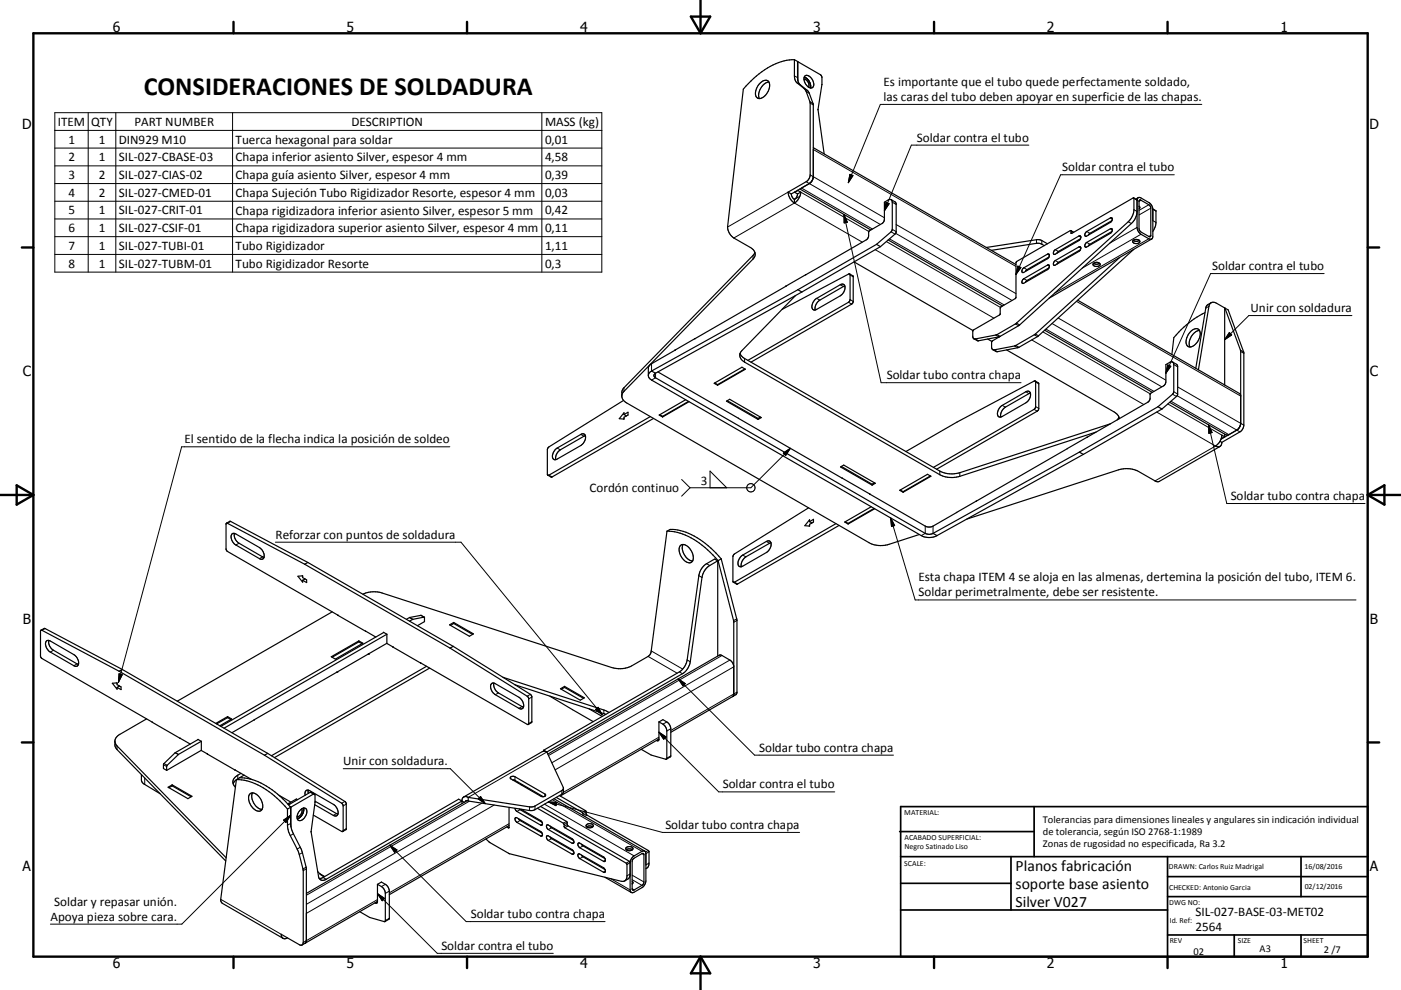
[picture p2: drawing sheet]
<svg xmlns="http://www.w3.org/2000/svg" width="420mm" height="297mm" viewBox="0 0 420 297" stroke-linecap="round" stroke-linejoin="round" font-family="sans-serif">
<g fill="none" stroke="#000" stroke-width=".36">
<path d="M238.2 17.9l.1 6 .5 .8 2.6 2.3 1.5 3.7v21.8a2.53 2.53 0 0 1-1.2 2l-5.4 3.1M238.2 17.9l.9 .5v4.9l.3 1.4 .3 .6 2.7 2.2 1.4 3.8v21.7a2.6 2.6 0 0 1-1.2 2.1M238.2 17.9a19.2 19.2 0 0 0-13 6.4l-2.3 2.4-4.8 41.4a4.2 4.2 0 0 0 1.9 3.3l5 2.8a2.09 2.09 0 0 1 .8 3.5l-38.7 39.7-.7 1.2M239.2 18.5v5.7M239.2 18.5l-.1 .1M239.2 18.5l6.9 4 .3 .6v2.3l-1.2 7.5 1.9 13.3M227.8 25a1.67 1.67 0 0 1 2.8-.3 4 4 0 0 1-3 4.9 1.66 1.66 0 0 1-1-2.5zM230.5 24.6a4 4 0 0 0-2.8 5M241 23.8a1.78 1.78 0 0 1 1.4 2.3M241.1 23.2a2.94 2.94 0 0 1 1.9 3.2M241.3 22.8a1.87 1.87 0 0 1 2.5 1.6 1.15 1.15 0 0 1 .2 1.3 1.15 1.15 0 0 1-1.2 .6 2.77 2.77 0 0 1-1.5-3.5zM236.3 57.6l.9 .6"/>
<path d="M236.3 57.6a4.1 4.1 0 0 0 1.9 3.3M237.2 58.2l.4 1.1 .6 .5M238.2 59.8v1.1M238.3 57.7l.8 .5M238.3 57.6v.1M239.1 58.2l-.4 1.1-.5 .5M239.2 57.1v.1M239.2 57.2l.9 .4M239.2 57.2l-.9 .5M239.8 56.7l21.3 12.3M240.1 57.6a4.2 4.2 0 0 1-1.9 3.3M240.1 57.6l-1 .6"/>
<path d="M242.6 55.1l-5.4 3.1M242.6 55.1l-2.3 1.3M243.8 44.3l60.8 35.1M267.2 59.9l1.2 .7 .3 .5v8.5l-.4 .6-4.3 3.8M339.9 59.4l.1 3.5a5.5 5.5 0 0 1-1.7 3.6l-33.7 30.6-5.9 3.4-6.3 1.2-.5-.1M339.9 59.4l1 .7M339.9 59.4l-18.6 10.6h-.2l-.1-.8M341.2 59.4l.7-.1 2.5 1.5a2.58 2.58 0 0 1 1.2 2v8.1a.72 .72 0 0 1-.3 .8 .72 .72 0 0 1-.9-.1l-2.3-1.3a2.69 2.69 0 0 1-1.2-2.1v-8.1zM341.3 59.3l-.8 .4M226.3 75.7l-.5 .9-39 40-.3 .9-.1 1.4 .5 1.2M256 78.6l35.7 20.6M262.8 73.3l4.6-4.2 .1-8.4a.73 .73 0 0 0-.3-.8 .73 .73 0 0 0-.9 .1l-1.2 .7v5.1l-.2 .8-4.3 2.7-.3 1.9-.4 .7-18.4 10.6"/>
<path d="M262.8 73.3l-23.6 13.6M262.8 73.3l1.2 .7M264 74l-23.6 13.6M266.3 72l34.3 19.8M313.1 73.7l-1.2-.6-.9-.1-13.8 2.1M314 73.1l-1.9-1-1.1-.2-15.3 2.3M314.5 77.1l-6.7 3.9-.4 .4M316.1 75.2l7.3-4.4a.51 .51 0 0 1 .7 .3 .51 .51 0 0 1-.2 .6l-.5 .5-7 4.1a.44 .44 0 0 1-.6-.2 .44 .44 0 0 1 .1-.6zM316.1 78.4l7.3-4.3a.44 .44 0 0 1 .6 .1 .44 .44 0 0 1 0 .6l-.6 .6-7 4.1a.57 .57 0 0 1-.7-.4 .57 .57 0 0 1 .4-.7zM321 69.2l-16.2 9.2-.2 .4-.2 10.7-4.4 2.6-.3 2.3-8 4.8M321 69.2l.9 .5M323.9 71.6l-6.6 3.8-.4 .6"/>
<path d="M323.9 74.9l-6.6 3.8-.4 .6M325.7 69.6l7.2-4.2a.5 .5 0 0 1 .7 .2 .5 .5 0 0 1-.3 .7l-.4 .4-7.1 4.1a.56 .56 0 0 1-.7-.4 .56 .56 0 0 1 .4-.7zM325.7 72.8l7.2-4.2a.45 .45 0 0 1 .6 .2 .45 .45 0 0 1-.1 .6l-.5 .6-7.1 4.1a.45 .45 0 0 1-.6-.1 .45 .45 0 0 1 .1-.6zM327.8 79.1a1.29 1.29 0 0 1 2.1 .3 1.22 1.22 0 0 1-2.2-.2zM327.8 79a1.6 1.6 0 0 0 1.9 0M333.4 66.2l-6.7 3.8-.4 .5M333.4 69.4l-6.8 4-.3 .4M335.7 77.2l-25.4 23.1-5.9 3.4-6.3 1.3-.7-.4v-2.2M339.8 72.1a1.61 1.61 0 0 0 1.8 0M339.8 72.1a1.12 1.12 0 0 1 1.9 .5 1.22 1.22 0 0 1-2.1-.3zM339.9 74.8l-28.7 26.1-5.9 3.4-6.3 1.2-1.4-.6M340.9 63.5a5.3 5.3 0 0 1-1.7 3.6l-33.5 30.4-5.8 3.4"/>
<path d="M341.5 61.9l.2 .4-.2 .4M341.6 61.9l-.1 .1M341.7 60l2.7 1.4 .6 .9v8.5l-.3 .2-2.6-1.4-.5-.6-.1-8.6zM345.3 71.7l-30.8 17.8M345.6 62.7l1 .6-.1 4.2-.9 1.9M235.7 85.9l-33.3 19.2M235.7 85.8v.1M238.5 88.7l-16.1 16.5-.5 .9M239.2 86.9l-43.9 24.4M239.2 86.9l1.2 .7M240.4 87.6l-43.9 24.4M241.5 82.4h.1"/>
<path d="M241.5 82.4l-5.9 3.5M244.4 89.9l7.5-4.5a.96 .96 0 0 1 1.2 .1 .96 .96 0 0 1 .2 1.2 3.2 3.2 0 0 1-1.4 2.1l-7 4a1.02 1.02 0 0 1-1.4-.2 1.02 1.02 0 0 1 0-1.3zM253.3 85.8l-7.5 4.2a2.95 2.95 0 0 0-1.4 3M254.7 82.2l.2 7.7-.4 .7-30.3 17.5M254.7 82.2l1 .5 .1 .3v7.4l-.5 .8-30.1 17.4M254.7 82.2l-20.2 10.6M291.7 99.2l-.1 1.9 .3 .5M306.7 83.9l7.6-4.4a.86 .86 0 0 1-.3 1.4l-7.2 4.1-.4-.2zM306.8 80.4l7.5-4.2a.86 .86 0 0 1-.3 1.4l-7.3 4.2a.83 .83 0 0 1 .1-1.4zM313.2 99.1l32.3 18.6M314.5 80.3l-6.6 3.9-.5 .5M323.1 90.1l48.5 28 .4 .5"/>
<path d="M356.9 99.5a1.67 1.67 0 0 1 2.7-.3 4 4 0 0 1-3 4.9 1.66 1.66 0 0 1-.9-2.4l.5-1.2zM359.6 99.1a4 4 0 0 0-2.8 5M361.3 93.8a27.7 27.7 0 0 0-9.4 7.5l-.6 5.1M363.1 90.8l-1 .6-.5 .8-3.1 18.3M367.2 92.4l-2.4-1.4a1.39 1.39 0 0 0-1.5-.3 1.39 1.39 0 0 0-.9 1.2l-3.1 19.1M367.2 92.4v23.1M367.2 92.4h.1M367.2 92.4l4.7 12.8 .1 21.8a2.57 2.57 0 0 1-1.2 2l-4.7 2.8M367.2 92.4l1 .6 4.7 12.8v22a2.42 2.42 0 0 1-1.2 1.8l-5.4 3.1M194.4 112.7l.2 .7 .7 .6 80.9 46.7a5.1 5.1 0 0 0 4.7 0M195.3 111.3l1.2 .7M195.3 111.3l-.7 .6-.2 .8"/>
<path d="M196.5 112a.73 .73 0 0 0-.4 .7 .73 .73 0 0 0 .4 .6l80.9 46.7a2.54 2.54 0 0 0 2.3 0M197.2 111.6l55.3 31.9M202.4 105l-7.6 4.5-.4 .7v2.5M202.4 105h.1M205.6 119.9l-8 4.6 1 .6M208.3 101.6h.1M214.1 115l8.3-4.8 1.1 .6-8.4 4.8zM214.3 114.9l.8 .5M215.1 115.4v.2M221.9 106.1l.5 .8 .8 .6 58.6 33.8a8 8 0 0 0 6 .5l45.2-14.7M221.9 106.1a2.26 2.26 0 0 0 1.3 2.5l58.6 33.8a8.1 8.1 0 0 0 6 .5l40.8-13.3M223.3 110.7l-8.2 4.7"/>
<path d="M296.1 101.7l1.3 .7M299.9 100.9l-6.7 1.4-1.2-.7M299.9 100.9l-2.5 1.5M301.8 105l32.3 18.6 1.2 1.1 .3 .9M308.9 117.9l-7.5 4.3a2.98 2.98 0 0 0-1.3 2.9M310.4 114.3l.1 7.7-.4 .7-30.2 17.5M310.4 114.3h-.4l-23.1 12.3-15.3 8.9M310.4 114.3l.9 .6 .1 .3v7.3l-.3 .8-30.3 17.5M351.5 108.6l1.2 .7 .4 .6v8.5l-.4 .6-4.3 3.7M166.4 135l7.7-4.7a.96 .96 0 0 1 1.3 .1 .96 .96 0 0 1 .1 1.2 3.5 3.5 0 0 1-1.4 2.1l-7.1 4a.95 .95 0 0 1-1.2 0 .95 .95 0 0 1-.1-1.2zM175.5 130.7l-7.5 4.3a3.1 3.1 0 0 0-1.4 2.9M186.9 120.1l1 .8 72.7 41.9a7.7 7.7 0 0 0 5.9 .5l9.1-2.9"/>
<path d="M187 120.1l-22.7 14.2-.2 .6 .2 7.7M187.1 123.8v.6l1.2-.7v.8l-1.2 .7v.5l-1.4-.1zM187.1 124.4l.7 .4M187.1 125.5l-.1 .2M187.7 124.7l-.1 .2M195 125l-30.7 17.6M195.9 125.5l-30.4 17.6-1.2-.5M197.8 124.4l.8 .5M198.6 124.9v.2M206.4 120.4l-7.8 4.5M206.6 120.5l-8 4.6M213.1 120.8h.1"/>
<path d="M217.8 120.3l1-.5 9.4 5.5-.9 .5zM218.1 120.2l9.2 5.3M221.4 125.5h.1M227.3 125.5v.3M228 125.1l-.7 .4M252.2 139.9l9.2 5.4M300 122l7.5-4.5a.96 .96 0 0 1 1.3 .1 .96 .96 0 0 1 .1 1.2 3.2 3.2 0 0 1-1.4 2.1l-7 4a.96 .96 0 0 1-1.3 0 .96 .96 0 0 1-.1-1.2zM320 134.6l-40.3 23.2a2.54 2.54 0 0 1-2.3 0l-16.7-9.6M320 134.6h.1M323.6 135.6l-43.9 24.4M323.6 135.6l1.2 .7M324.8 136.3l-43.9 24.4"/>
<path d="M325.9 131.1h.1M325.9 131.1l-5.9 3.5M335.5 125.1l-.5 .9M347.2 122l4.6-4.2 .1-8.4a.72 .72 0 0 0-.3-.8 .72 .72 0 0 0-.9 .1l-1.2 .7v5.2l-.2 .7-4.4 2.7-.2 1.9-.4 .7-18.4 10.6M347.2 122l-23.6 13.6M347.2 122l1.2 .7M348.4 122.7l-23.6 13.6M350.7 120.7l16.9 9.8 .8-.1M365.8 133.9l-18.4 10.6-.9-.1-5.2-3a8 8 0 0 0-5.9-.5l-45.5 14.8M365.8 132.4l.5 .3M366.1 131.8l-.6 1-1.1 1a1.15 1.15 0 0 0 1.4 .1 1.15 1.15 0 0 0 .5-1.2M367.2 131l-.9-.5-.2 1.3"/>
<path d="M367.2 130.2v.8M367.2 131l-1 .5M67.9 157l-.1 7.8 .3 .6 41.5 24M67.9 157l23.4 12.3M67.9 157l1.3-.6 23.1 12.3M200 159.4l-4.8 36.4-.9 1.1-4.9 2.9a8.1 8.1 0 0 1-6 .5l-68.8-22.4a7.9 7.9 0 0 0-5.8 .4M200 159.4a19.2 19.2 0 0 1 13 6.3l2.3 2.5M200 159.4a4.6 4.6 0 0 1 4-.2 24.5 24.5 0 0 1 12.2 8.5M242.4 152.4l-22.3 13.9-.4 .7 .2 7.7M242.7 155.9v.6l1.2-.7v.8l-1.2 .7v.5l-1.4-.1zM242.7 156.5l.7 .4M242.7 157.7l-.1 .1"/>
<path d="M243.4 156.9l-.1 .1M250.6 157.1l-30.7 17.6M251.6 157.6l-30.4 17.6h-.4l-.9-.5M252 140.1l1-.6 9.4 5.5-.9 .5zM252.5 143.5h.1M252.5 143.5l8.3 4.7M253.4 156.5l.9 .5M254.3 157v.2M260.7 148.2h.1M260.8 148.2h.1M261.2 152l-7.9 4.6 1 .6M261.5 145.3v.2"/>
<path d="M262 152.5l-7.7 4.5M262.2 144.9l-.8 .4M262.2 152.6l-7.9 4.6M269.7 147.1l8.4-4.8 1 .6-8.3 4.8zM269.9 147l.9 .5M270.8 147.5v.2M278.9 142.8l-8.1 4.7M286.8 153.8h.1M286.8 153.7v.1M292.7 150.3h.1M69.5 160.3l.3-.3 .7 .1 7.3 4.2a2.5 2.5 0 0 1 1 3.4h-.8l-7.3-4.2a2.67 2.67 0 0 1-1.2-3.2zM70.3 160a2.85 2.85 0 0 0 1.4 3l7.5 4.2"/>
<path d="M89.3 172.9l1.4-.1v.5l1.2 .7v.8l-1.2-.7v.6zM90.6 172.8l.1 .1M91.3 173.6l.1 .1M91.3 169.3l43.6 25.1M91.4 173.7l-.7 .4M92.3 168.7l43.6 25.2M92.3 168.7l-1 .6M204 163.7a2.32 2.32 0 0 1 3.2 1.4 2.63 2.63 0 0 1 0 3.7 3.5 3.5 0 0 1-3.6-3.4v-1zM204.8 163.4a4 4 0 0 0 2.8 4.9M215.2 168.3l-2.4 1.4a5.1 5.1 0 0 0-2.3 3.6l-3.5 25.2a5.3 5.3 0 0 1-2.4 3.6l-40.7 23.5M215.2 168.3l-1-.6-2.4 1.4a5.1 5.1 0 0 0-2.3 3.6l-3.5 25.3a5.5 5.5 0 0 1-2.3 3.6l-40.7 23.5M215.2 168.3v28.5"/>
<path d="M215.3 168.2l4.7 18.2v22l-.3 .6M216.2 167.7l4.7 18.4v21.6l-.2 .6-1 .7M216.2 167.7l-.9 .5M222.2 166.9l7.6-4.5a.96 .96 0 0 1 1.2 .1 .96 .96 0 0 1 .2 1.2 3.5 3.5 0 0 1-1.4 2.1l-7.1 4.1a.96 .96 0 0 1-1.2-.1 .96 .96 0 0 1-.2-1.2zM231.1 162.8l-7.5 4.3a3.1 3.1 0 0 0-1.4 2.9M279.7 160l1.2 .7M12.3 189.1l-.2 7.8 .4 .6 41.5 24M12.3 189.1l23.4 12.3M12.3 189.1l1.2-.5 23.2 12.2M13.9 192.4l.5-.3 .7 .2 7.1 4.1a2.49 2.49 0 0 1 1 3.4l-1-.1-7.1-4.1a2.72 2.72 0 0 1-1.2-3.2zM14.7 192.1a2.85 2.85 0 0 0 1.3 3l7.5 4.2M99.3 197l8.3-4.7 1.2 .7-8.3 4.7z"/>
<path d="M99.6 183.6l-46.5 26.8M101.3 184.6h.1M101.4 184.6h.1M107.6 192.3v.3M107.6 192.6l.9 .5M107.6 192.6l-8 4.6M109.6 189.4l3.1 1.7M109.6 189.4h.1M115 189.8l1 .5M115 189.7l-48.8 28.2M116 193l-15 8.7M116 190.3v2.7l1.9 1.1"/>
<path d="M116 190.3l-48.8 28.2M117.8 194.1l8.3 4.8M117.9 194.1h.1M123.7 185.8l-.9 .5M123.8 185.8h-.1M126.1 198.9l32.3 18.5M126.1 198.9h.1M127.2 185.2l.1 1.3-2.1 1.2M127.2 185.2l-3.4 .6M127.2 185.2l-1-.6-3.4 .7-.9 .5M127.9 199.9l-46.5 26.8M134.8 187.5l1.2-.8 5.9 3.5-1.2 .7z"/>
<path d="M134.9 194.4l23.3 14.5 .3 .6-.1 7.9M135.9 193.9l23.3 14.6 .2 .5v7.6l-1 .8M135.9 193.9l-1 .5M136 186.7v.4M136 187.1l5.7 3.2M136 187.1l-.9 .5M220 199.8a2.55 2.55 0 0 0-1.2-1.8l-2.3-1.3-.9-.1-51.4 29.6M33.7 205l1.4-.1v.5l1.2 .7v.8l-1.2-.7v.6zM35 204.9l.1 .2M35.6 205.7l.2 .2M35.7 201.4l43.6 25.2M35.8 205.8l-.7 .4"/>
<path d="M36.7 200.8l43.5 25.2M36.7 200.8l-1 .6M43.9 215.7l-8 4.6a2.08 2.08 0 0 0-.8 3.5l32.7 33.5M45.6 216.7h.1M68.2 215l1.2 .7-3.5 2M68.2 215l-3.5 2M68.2 215v.3M68.2 215.3l1 .5M68.2 215.3l-3.3 1.9M76.2 215.9v.1M76.3 215.9l-6.8 3.9M101 201.7h.1"/>
<path d="M101 201.7l-24.8 14.2M128.8 200.4l-46.5 26.9M147.3 205.2l.3-.3 .7 .1 7.3 4.2a2.5 2.5 0 0 1 1 3.4l-.4 .1-.6-.2-7.1-4.1a2.7 2.7 0 0 1-1.2-3.2zM148.1 204.9a2.95 2.95 0 0 0 1.3 3l7.5 4.2M150.8 203.2l30.2 9.8 1.6 .8M154.4 205.4l27.2 8.9M164.8 208.8l13 7.7M168 206.6l1.3-.7 5.9 3.5-1.2 .7zM169.3 205.9v.3M169.3 206.2l5.6 3.3M169.3 206.2l-1 .6M176.6 212.7l4 2.2"/>
<path d="M197.6 216.6v5.3l-.3 .3h-.5M197.6 216.6l1.1-.7 1.2 .7a2.55 2.55 0 0 1 1.2 2v8.2l-.1 .3-1.2 .7M197.6 216.6l1.6 1 .7 1.5-.1 8.7M219.7 209l-18.6 10.7M34.4 222.4l.1 1.4 .6 1.1 32.6 33.4M42.4 232.4v1.8l.5 .8 5.1 3.1M50.4 236.2l1.2-.7 6 3.4-1.3 .7zM51.6 235.5v.3M51.6 235.8l5.7 3.2M51.6 235.8l-.9 .5M54 221.5h.1M54 221.5l3 1.7"/>
<path d="M59.3 221.8l1.1 .6M59.3 221.8v.1M59.4 221.9l-6.9 3.9-3.3 3.3-.2 1.5 1 .5M60.4 222.4v2.8l1.8 1M60.4 222.4l-6.9 3.9-3.4 3.3-.1 1.5M60.4 225.1l-10.4 6M62.2 226.2l8.3 4.8M62.2 226.2v.1M69.9 235.2l.7 1M70.5 231h.1M70.5 231l4.9 2.8M70.9 233.9a19.7 19.7 0 0 1 13.8 7.2l1.5 1.6"/>
<path d="M70.9 233.9l-4.7 36.4 .5 .7 18.2 10.5M70.9 233.9l-1 1.3M71.8 233.3a19.3 19.3 0 0 1 13 6.4l1.6 1.6M71.8 233.3l-.9 .6M72.2 232a3.4 3.4 0 0 0-2.4 2.5l.1 .7M73.2 232.5l-1.4 .8M74.9 238.2a2.32 2.32 0 0 1 3.2 1.4 2.81 2.81 0 0 1 0 3.7 3.6 3.6 0 0 1-3.6-3.7l.1-.7zM75.7 237.9a4 4 0 0 0 2.8 4.9M79.3 226.6l23.1 14.4 .5 .6-.1 7.9M80.2 226l23.4 14.6 .2 .5v7.7l-1 .7M80.2 226l-.9 .6M83.6 238.6l3.6 2"/>
<path d="M89.2 239.9l-.3-.2-2.4 1.3M92.4 237a1.01 1.01 0 0 0-.9 1.6M92.4 237l7.5 4.3a2.49 2.49 0 0 1 1.1 3.4l-1.1-.1-5.6-3.2M92.4 237v1M94.3 238.2l.1 2.5-1.1 8.9 2.2 13.3a1.36 1.36 0 0 0 .8 1.2 1.36 1.36 0 0 0 1.5-.3l40.7-23.5M94.3 238.2l-7.1 3.9M94.3 238.2l-1.3-.5-6.5 3.8M140.4 239.2a1.12 1.12 0 0 0-1.2-.2 1.12 1.12 0 0 0-.7 1v1.1M140.4 239.2v1.1M153.1 233.1l.5-.2 .8 .1 9 5.2a.51 .51 0 0 1 .1 .7 .51 .51 0 0 1-.7 .1l-.6-.1-9-5.2-.2-.2zM153.7 234l.7 .1 8.5 4.9M156.5 235.3l-.2 .2"/>
<path d="M163 225.1v.3M163 225.1l.9 .5M163 225.4l-24 13.7M163 225.4l.9 .2M163.9 225.6l5 10.6v1.5l-.5 .6-8 4.6-1.1 .3-18.9-2.9M166.1 239.6l27.2 15.7M166.8 239.2l7.7 4.5 .3 .9M167.7 238.7l7.8 4.5 .5 1.3 18.4 10.7 .2 .4v3.7l-.3 .8-.7 .5M168.9 236.6l-.5 .6-8.2 4.7-.9 .2-18.9-2.9M192.2 224.8l3 1.7 4.6 1.3M197.6 221.7l-29.6 17.1M86.2 242.7v4.9l.3 1.7 3 6.2 1.4 5.5v21.7a.72 .72 0 0 1-.3 .8 .72 .72 0 0 1-.9-.1l-5.4-3.1a1.16 1.16 0 0 0 .6 1.2 1.16 1.16 0 0 0 1.3-.1"/>
<path d="M86.4 241.3l.7 .9M86.5 241l.4 .2M86.5 241l-.1 .4M87 242l.2 .1M87.1 242.2v4.9l.3 1.7 3 6.2 1.4 5.4 .1 21.8-.4 .8M87.1 242.2l-.9 .5M87.2 242.1v5.9M90.1 242.9a1.08 1.08 0 0 1 1.5-.4 1.08 1.08 0 0 1 .3 1.6 2.26 2.26 0 0 1-2.4 2 2.36 2.36 0 0 1 .6-3.2zM90.4 242.7a1.79 1.79 0 0 1-1.3 2.3M91 242.4a3 3 0 0 1-1.9 3.3M93.9 244.5l8.9 5M94.4 240.4l6.9 3.9"/>
<path d="M138.5 240.3l-1-.5-40.6 23.5-1.2 .3M138.5 240.3l.7 .4M140.1 240.2l-48.2 27.8M140.4 240.3l-.6-.1-.3 .3M145.7 251.7l1 1 5.9 3.4 33.7 8.3 1-.1M152.6 247.7l-35.9 20.7M152.6 242.2v6.1l-.7-.2M154.4 242.5l.6 .9 7.1 4.1a.45 .45 0 0 0 .6-.1 .45 .45 0 0 0-.1-.6l-.5-.6-6-3.4M154.5 245.4l.5-.1 7.1 4.1a.77 .77 0 0 1 .5 .7 .77 .77 0 0 1-.4 .8l-7.2-4.2a1.13 1.13 0 0 1-.5-1.3zM155.5 245.6l.4 .6 6.6 3.8M155.7 242.7l6.8 4M161.1 242.5l7.8 4.5 .5 1.3 18.4 10.7 .1 4.1-.1 .6-.5 .6"/>
<path d="M162.1 241.9l7.7 4.5 .5 1.4 18.5 10.7 .1 8.5a.73 .73 0 0 0 .4 .7 .73 .73 0 0 0 .8 0l2.6-1.5 .8-1.2 .1-8.9a.72 .72 0 0 0-.3-.8 .72 .72 0 0 0-.8 .1l-2.4 1.4a2.65 2.65 0 0 0-1.2 2M163.9 247.6l.4-.1 7.2 4.1a.79 .79 0 0 1 .5 .7 .79 .79 0 0 1-.4 .7l-7.2-4.1a1.11 1.11 0 0 1-.5-1.3zM163.9 250.8h.5l7.1 4.1a.87 .87 0 0 1 .3 1.4l-7.4-4.1a1.13 1.13 0 0 1-.5-1.4zM164.9 247.8l.4 .5 6.6 3.9M164.9 251.1l.4 .5 6.6 3.8M173.3 256.3l.5-.1 7.1 4.1a.87 .87 0 0 1 .3 1.5l-7.4-4.2a1.13 1.13 0 0 1-.5-1.3zM173.4 252.9l7.5 4.2a.77 .77 0 0 1 .6 .6 .77 .77 0 0 1-.4 .8l-7.3-4.2a1.02 1.02 0 0 1-.4-1.4zM174.3 253.2l.5 .6 6.6 3.8M174.3 256.5l.5 .6 6.6 3.8M175.9 248.1a1.57 1.57 0 0 1 1.8 0M175.9 247.4a1.14 1.14 0 0 1 1.9 .5 1.28 1.28 0 0 1-2.1-.3zM187.8 254.9l.8-.2 1 .2"/>
<path d="M189.7 254.9a1.53 1.53 0 0 1-1.9 0M189.7 254.9a.8 .8 0 0 0-.3-.9 .8 .8 0 0 0-1 0 .58 .58 0 0 0-.7 .2 .58 .58 0 0 0 .1 .7M189.8 257.7l2.7-1.6h.5v8.9l-.4 .5-2.8 1.6-.3-.3v-8.5zM95.2 261.5l1 .9 1 .6M95.9 262.1l1.4 .9M107.9 273.5l2.9 1.7 4.6 1.3M113.2 270.4l-21.7 12.6M113.2 265.3v5.3l-.3 .3h-.4M113.2 265.3l1.2 .7a2.56 2.56 0 0 1 1.1 2l-.1 8.5M113.2 265.3l1.2-.7 1.1 .7a2.55 2.55 0 0 1 1.2 2v8.2l-1.3 1M181.3 263.2l8 4.6M188.9 262.5l-.5 1.1-1.1 .7"/>
<path d="M189.5 264.4l.3 .4-.3 .4M189.5 265.1l.1 .1M91.5 283l-.9 .5"/>
</g>
<g fill="none" stroke="#000" stroke-width=".3">
<path d="M16.4 33.8h164v47.8h-164zM16.4 39.1h164M26.4 33.8v47.8M34.7 33.8v47.8M69.7 33.8v47.8M162.4 33.8v47.8M238.2 22.8l.9 .5M239 24.9l1 .6M241.1 26.5l.9 .6M241.7 27.5l.9 .5M242.8 30.5l1 .6M242.9 30.9l.9 .6"/>
<path d="M360.3 31.3h-96.4l-9.6 23.5M16.4 44.4h164M16.4 49.8h164M16.4 55.1h164M236.3 57.6l-18.2 10.5M239.8 58.9l-1.6 .9M240.1 57.6l20.4 11.8M240.3 56.4l21.3 12.3M241.7 54.5l22.2 12.8M242.9 52.5l22.2 12.8M243.8 44.9l60.8 35M254.8 52.3l.9 .4-1.4 2.1z"/>
<path d="M308.5 43.5h-35.3l-8.1 19.8M340 59.5l.9 .6M352.1 52.4h-34.1l-13.4 29.9M16.4 60.4h164M16.4 65.7h164M16.4 71h164M16.4 76.3h164M220 71.4l18.2-10.5 20.3 11.7M225.8 76.6v1.1M253 64.3l11.2 50.5h41.9M253 64.3l1 2.4-.9 .2zM262.4 74.9l35.6 20.6"/>
<path d="M265.6 60.7l1 .4-1.5 2.2zM265.7 72.5l34.3 19.7M266.7 71.7l34.4 19.8M267.2 69.5l1.1 .7M267.5 68.8l1.2 .7M267.5 60.7l1.2 .6M268.5 70l34.9 20.1M268.7 67.4l35.9 20.7M305.2 79.8l.9 .5-1.5 2zM310.7 71.9v1.1M312.3 72.2v1.1M314 79.5l.6 .4"/>
<path d="M314 76.3l.6 .3M316.4 74.9l.9 .5M316.4 78.2l.9 .5M321.1 69.9l.2 .1M321.1 69.3l.7 .4M323.4 70.8l.7 .4M323.4 74.1l.7 .3M325.8 69.4l.9 .6M325.8 72.7l.9 .6M332.9 65.4l.6 .3M332.9 68.6l.6 .4M338.3 66.5l.9 .6"/>
<path d="M340 62.9l.9 .6M340.9 68.2l-8.2 4.8M342.1 60.1l-.6 .3M342.1 70.3l-17.6 10.1M344.4 71.6l-28.2 16.3M344.4 61.4l-2.9 1.7M345 70.6l-.6 .3M345 62.5l-3.5 2M345.6 62.8l1 .5M345.6 66.2l1 .5M244.9 89.5l.9 .5M251.9 85.4l1 .6"/>
<path d="M254.4 90.7l.9 .5M254.9 89.9l.9 .5M254.9 82.5l.9 .5M304.4 97.2l1 .5M304.8 96.9l.9 .6M307 83.6l.9 .6M307 80.3l.9 .6M312.7 99.6l32.2 18.6M313.6 98.7l32.4 18.7M315.4 97.1l32.9 19M317.3 95.4l32.2 18.7M322.7 90.4l49.3 28.4"/>
<path d="M362.4 91.9l-.9 .5M368.6 99.8l.7 .7-2.1 1.4zM397 82.1h-34l-13.5 29.9M405.3 94.7h-30.9l-7.2 7.2M187.1 116.3v1.1M195.3 109.1v2.2M196.5 112v1.3l-1.2 .7M223.2 107.5v1.1M292.4 101.7l1 .5M298.1 105l.9 .5M298.5 100.5l1 .6M298.9 100.4l1 .5"/>
<path d="M304.2 103.8l.9 .5M304.6 103.6l.9 .6M307.5 117.5l1 .6M309.3 102l33.6 19.4M310.1 100.4l.9 .6M310.4 100.2l1 .5M310.5 114.6l.9 .6M350.1 109.5l.9 .4-1.5 2.1zM351.5 118.3l1.2 .7M351.9 117.5l1.2 .7M351.9 109.4l1.2 .7M352.9 118.7l18.8 10.9"/>
<path d="M353.1 116.1l19.8 11.4M371.9 105l1 .6M372 105.5l.9 .5M134.9 134h-80.4l-19 70.7M167 134.4l1 .6M174.1 130.3l1 .6M234.8 135.9l2.2-1.4-1.4 2.1zM237 134.5l-11.9 11.8h-18.2M300.5 121.6l.9 .6M310 122.8l1 .5M310.5 122l.9 .5M346.8 123.6l17.6 10.2-18.1 10.5"/>
<path d="M350.1 121.2l16.2 9.3M351.1 120.4l17.3 10M362.3 127.4l5.5 23.7h41.5M362.3 127.4l1.1 2.4-1 .2zM69.2 156.4l-1 .6M164.6 142.6l.9 .5M204.4 143.8l2.5 2.5M206.9 146.3l-2.5 2.5M212.9 146.3v-5l5 5M267 155.4l7.4 24.6h132.1M267 155.4l1.2 2.3-.9 .2zM277.4 157.8v2.2l-1.2 .7"/>
<path d="M279.7 157.8v2.2M281.8 141.3v1.1M287.8 141.8v1.1M71.7 163l-1 .5M78.7 167.1l-.9 .5M82.6 162.7h55.6l42.3 51.7M209.5 172.7l1 .6M211.8 169.1l1 .6M220.2 174.7l1 .5M222.7 166.5l.9 .6M229.8 162.4l.9 .6M13.5 188.6l-.9 .5"/>
<path d="M16 195.1l-.9 .5M23.1 199.2l-.9 .5M122.8 185.3l.9 .5-1-.5M126.2 184.6l.9 .6M194.3 196.9l8.7 5.1M195.2 195.3l9.5 5.4M206 198l1 .5M216.5 196.7l-52.1 30M218.8 198l-53.4 30.8M220.9 185.7l-1 .5M220.9 186.1l-.9 .6M35.7 202.1l1 .3-1.2 2.3z"/>
<path d="M149.4 207.9l-.9 .5M156.5 212l-.9 .5M159 208.3l-.9 .6M159.4 216.5l-.9 .6M159.4 209.1l-.9 .6M178.6 212.8l.7-.6 1.2 2.2zM181 213v1.1M197.6 219.7l17.9 17.9h34.8M197.6 219.7l2.1 1.4-.7 .7zM199.9 216.6l-1.2 .7M201.1 218.6l-1.2 .7M203.3 203.7l22.9 22.9h41.7"/>
<path d="M203.3 203.7l2.2 1.4-.7 .7zM203.7 201.6l.9 .5M220 200.1l-53.6 30.9M220.9 207.7l-19.8 11.4M35.1 223.8v1.1M43.4 233.4v1.9M49 229.4l1 .6M49.2 229.1l.9 .5M52.5 225.8l.9 .6M52.6 225.8l.9 .5M71.3 232.6v1.1M93 237.7l1 .5"/>
<path d="M102.9 230.6h32.1l10.5 10.5M143.4 239.7l.7-.7 1.4 2.1zM154.4 233v1.1M155.3 234.7l-.2 .1M163.4 238.2v.7M163.9 225.6l-23.5 13.6M165.6 239.9l26.9 15.5M168.4 237.2v1.1M197.6 221.2l-28.7 16.5M197.6 221.8l-.7 .4M201.1 226.8l-1.2 .7M85 246l2.1-1.4-1.4 2.1z"/>
<path d="M87.1 247.1l-.9 .5M87.1 244.6l-32.6 32.7h-39.4M88 250.1l-1 .6M90 254.2l-.9 .5M90.7 255.8l-1 .5M100.9 244.1l-1 .5M103.4 240.4l-1 .6M103.8 248.6l-.9 .6M103.8 241.2l-.9 .6M116.9 253.6l22.9 22.9h41.6M116.9 253.6l2.1 1.4-.7 .7zM140.7 240.4l-48.8 28.2"/>
<path d="M144.5 241l-52.6 30.3M148.2 241.5l-56.3 32.5M152.6 247.1l-35.9 20.8M152.6 248.2l-.2 .1M155.9 246.2l-.9 .5M155.9 242.9l-.9 .5M158.8 242.1v1.1M160.4 241.8v1.1M162.6 250.5l-.5 .3M162.6 247.2l-.5 .3M163.2 241.3l26.9 15.5M164.4 240.6l34.2 9.1h41.1"/>
<path d="M164.4 240.6l2.5 .1-.2 1zM165.3 248.3l-.9 .6M165.3 251.6l-.9 .6M169.8 246.4l-.9 .6M170.1 247.4l-1 .5M170.1 246.8l-1 .6M170.3 247.8l-.9 .5M172.1 252.6l-.6 .4M172.1 255.9l-.6 .3M174.8 253.8l-1 .5M174.8 257.1l-1 .5M175.5 243.2l-1 .5"/>
<path d="M175.7 244.1l-.9 .6M175.7 243.6l-.9 .5M176 244.5l-.7 .4M181.5 258.1l-.6 .3M188.7 258.4l-1 .6M188.9 258.8l-.9 .6M192.5 256.1l.6 .4M194.4 255.2l-.9 .4M194.6 255.6l-1 .5M194.6 258.9l-1 .6M66.2 269.8l18.1 10.5M91.8 260.2l-1 .5"/>
<path d="M91.9 260.7l-1 .5M96.9 263.3l.9 .5M113.2 269.9l-22.3 12.8M113.2 270.5l-.7 .4M113.2 268.1l17.9 17.9h34.8M113.2 268.1l2.1 1.4-.7 .7zM115.5 265.3l-1.1 .7M116.7 275.5l-1.2 .7M116.7 267.3l-1.2 .7M181.5 261.4l-.6 .3M183 263.6l5.9 3.4M188.9 262.2l-.9 .5"/>
<path d="M189.5 266.6l.6 .4M189.5 263.9l3 1.7M189.5 262.6l3.6 2"/>
<circle cx="225.1" cy="146.3" r="1.25"/>
</g>
<g fill="#000">
<circle cx="110.4" cy="196.2" r=".18"/>
<circle cx="101" cy="201.7" r=".18"/>
</g>
<g fill="none" stroke="#000" stroke-width=".71">
<path d="M10 10h400v277h-400zM70 6.6v3.4M140 6.6v3.4M207.1 5h5.8l-2.9 5zM210 0v10M280 6.6v3.4M350 6.6v3.4M6.6 74.2h3.4M410 74.2h3.5M0 148.5h10M5 145.6l5 2.9-5 2.9zM410 148.5h10.1"/>
<path d="M410 148.5l5.1-2.9v5.8zM6.6 222.7h3.4M410 222.7h3.5M70 287v3.4M140 287v3.4M210 287v10M210 287l2.9 5h-5.8zM280 287v3.4M350 287v3.4"/>
</g>
<g fill="none" stroke="#000" stroke-width=".51">
<path d="M269.7 249.5h40.3M270 242h140v45h-140zM270 257h140M303.1 257v16M310 242v15M350 257v30M390.1 257v12M270 265h33.1M270 273h80M350 269h60M350 263h60M350 280.5h60"/>
<path d="M370 280.5v6.5M390.1 280.5v6.5"/>
</g>
<g fill="#000" stroke="#000" stroke-width=".3">
<path d="M254.8 52.3l.9 .4-1.4 2.1zM253 64.3l1 2.4-.9 .2zM265.6 60.7l1 .4-1.5 2.2zM305.2 79.8l.9 .5-1.5 2zM368.6 99.8l.7 .7-2.1 1.4zM350.1 109.5l.9 .4-1.5 2.1zM234.8 135.9l2.2-1.4-1.4 2.1zM362.3 127.4l1.1 2.4-1 .2zM267 155.4l1.2 2.3-.9 .2zM35.7 202.1l1 .3-1.2 2.3zM178.6 212.8l.7-.6 1.2 2.2zM203.3 203.7l2.2 1.4-.7 .7z"/>
<path d="M144.1 239l1.4 2.1-2.1-1.4zM197.6 219.7l2.1 1.4-.7 .7zM85 246l2.1-1.4-1.4 2.1zM116.9 253.6l2.1 1.4-.7 .7zM164.4 240.6l2.5 .1-.2 1zM113.2 268.1l2.1 1.4-.7 .7z"/>
</g>
<text font-size="7.9" x="43.1" y="28.5">CONSIDERACIONES DE SOLDADURA</text>
<g font-size="4.7">
<text x="304.5" y="261.2">Planos fabricación</text>
<text x="304.5" y="266.6">soporte base asiento</text>
<text x="304.5" y="272">Silver V027</text>
</g>
<g font-size="4.2">
<text x="33.9" y="9.6">6</text>
<text x="103.9" y="9.6">5</text>
<text x="173.9" y="9.6">4</text>
<text x="243.8" y="9.6">3</text>
<text x="313.9" y="9.6">2</text>
<text x="383.9" y="9.6">1</text>
<text x="6.7" y="38.7">D</text>
<text x="410.5" y="38.7">D</text>
<text x="6.9" y="112.9">C</text>
<text x="410.7" y="112.9">C</text>
<text x="6.9" y="187.1">B</text>
<text x="410.7" y="187.1">B</text>
<text x="6.8" y="261.4">A</text>
<text x="410.7" y="261.4">A</text>
<text x="33.9" y="290.4">6</text>
<text x="103.9" y="290.4">5</text>
<text x="173.9" y="290.4">4</text>
<text x="243.8" y="290.4">3</text>
<text x="313.9" y="290.4">2</text>
<text x="383.9" y="290.4">1</text>
</g>
<g font-size="3.9">
<text x="264.8" y="25.7">Es importante que el tubo quede perfectamente soldado,</text>
<text x="264.8" y="30.2">las caras del tubo deben apoyar en superficie de las chapas.</text>
<text x="17.4" y="37.8">ITEM</text>
<text x="27.3" y="37.8">QTY</text>
<text x="40.3" y="37.8">PART NUMBER</text>
<text x="105.4" y="37.8">DESCRIPTION</text>
<text x="163.4" y="37.8">MASS (kg)</text>
<text x="20.5" y="43.1">1</text>
<text x="29.6" y="43.1">1</text>
<text x="35.6" y="43.1">DIN929 M10</text>
<text x="70.6" y="43.1">Tuerca hexagonal para soldar</text>
<text x="163.4" y="43.1">0,01</text>
<text x="274.8" y="42.5">Soldar contra el tubo</text>
<text x="20.5" y="48.3">2</text>
<text x="20.5" y="53.7">3</text>
<text x="29.6" y="48.3">1</text>
<text x="29.6" y="53.7">2</text>
<text x="35.6" y="48.3">SIL-027-CBASE-03</text>
<text x="35.6" y="53.7">SIL-027-CIAS-02</text>
<text x="70.6" y="48.4">Chapa inferior asiento Silver, espesor 4 mm</text>
<text x="70.6" y="53.8">Chapa guía asiento Silver, espesor 4 mm</text>
<text x="163.4" y="48.3">4,58</text>
<text x="163.4" y="53.7">0,39</text>
<text x="318.4" y="51.4">Soldar contra el tubo</text>
<text x="20.5" y="59">4</text>
<text x="29.6" y="59">2</text>
<text x="35.6" y="59">SIL-027-CMED-01</text>
<text x="70.6" y="59.1">Chapa Sujeción Tubo Rigidizador Resorte, espesor 4 mm</text>
<text x="163.4" y="59">0,03</text>
<text x="20.5" y="64.3">5</text>
<text x="29.6" y="64.3">1</text>
<text x="35.6" y="64.3">SIL-027-CRIT-01</text>
<text x="70.6" y="64.4">Chapa rigidizadora inferior asiento Silver, espesor 5 mm</text>
<text x="163.4" y="64.3">0,42</text>
<text x="20.5" y="69.6">6</text>
<text x="29.6" y="69.6">1</text>
<text x="35.6" y="69.6">SIL-027-CSIF-01</text>
<text x="70.6" y="69.7">Chapa rigidizadora superior asiento Silver, espesor 4 mm</text>
<text x="163.4" y="69.6">0,11</text>
<text x="20.5" y="74.9">7</text>
<text x="29.6" y="74.9">1</text>
<text x="35.6" y="74.9">SIL-027-TUBI-01</text>
<text x="70.6" y="75">Tubo Rigidizador</text>
<text x="163.4" y="74.9">1,11</text>
<text x="20.5" y="80.3">8</text>
<text x="29.6" y="80.3">1</text>
<text x="35.6" y="80.3">SIL-027-TUBM-01</text>
<text x="70.6" y="80.3">Tubo Rigidizador Resorte</text>
<text x="163.4" y="80.3">0,3</text>
<text x="363.4" y="81">Soldar contra el tubo</text>
<text x="374.9" y="93.6">Unir con soldadura</text>
<text x="265.9" y="113.8">Soldar tubo contra chapa</text>
<text x="55.3" y="133">El sentido de la flecha indica la posición de soldeo</text>
<text x="176.7" y="147.7">Cordón continuo</text>
<text x="210.1" y="145.5">3</text>
<text x="369" y="149.9">Soldar tubo contra chapa</text>
<text x="82.5" y="161.6">Reforzar con puntos de soldadura</text>
<text x="275.3" y="174.4">Esta chapa ITEM 4 se aloja en las almenas, dertemina la posición del tubo, ITEM 6.</text>
<text x="275.3" y="178.9">Soldar perimetralmente, debe ser resistente.</text>
<text x="227.6" y="225.5">Soldar tubo contra chapa</text>
<text x="102.9" y="229.5">Unir con soldadura.</text>
<text x="216.7" y="236.5">Soldar contra el tubo</text>
<text x="199.5" y="248.7">Soldar tubo contra chapa</text>
<text x="16.3" y="271.7">Soldar y repasar unión.</text>
<text x="141.1" y="275.4">Soldar tubo contra chapa</text>
<text x="358.4" y="274.9">SIL-027-BASE-03-MET02</text>
<text x="15.2" y="276.2">Apoya pieza sobre cara.</text>
<text x="358.4" y="279.4">2564</text>
<text x="132.3" y="285">Soldar contra el tubo</text>
</g>
<g font-size="3.1">
<text x="312.7" y="246.8">Tolerancias para dimensiones lineales y angulares sin indicación individual</text>
<text x="312.7" y="250.4">de tolerancia, según ISO 2768-1:1989</text>
<text x="312.7" y="254">Zonas de rugosidad no especificada, Ra 3.2</text>
<text x="357.8" y="286.5">02</text>
<text x="377.6" y="285.6">A3</text>
<text x="396.9" y="285.9">2 /7</text>
</g>
<g font-size="2.4">
<text x="271.1" y="244.4">MATERIAL:</text>
<text x="271.2" y="252">ACABADO SUPERFICIAL:</text>
<text x="271.2" y="254.7">Negro Satinado Liso</text>
<text x="271.1" y="259.7">SCALE:</text>
<text x="350.4" y="260.8">DRAWN: Carlos Ruiz Madrigal</text>
<text x="391.1" y="260.6">16/08/2016</text>
<text x="350.5" y="267">CHECKED: Antonio Garcia</text>
<text x="391.2" y="266.7">02/12/2016</text>
<text x="350.5" y="271.4">DWG NO:</text>
<text x="350.7" y="276.9">Id. Ref:</text>
<text x="350.7" y="282.8">REV</text>
<text x="371.1" y="282.9">SIZE</text>
<text x="390.8" y="283">SHEET</text>
</g>
</svg>
